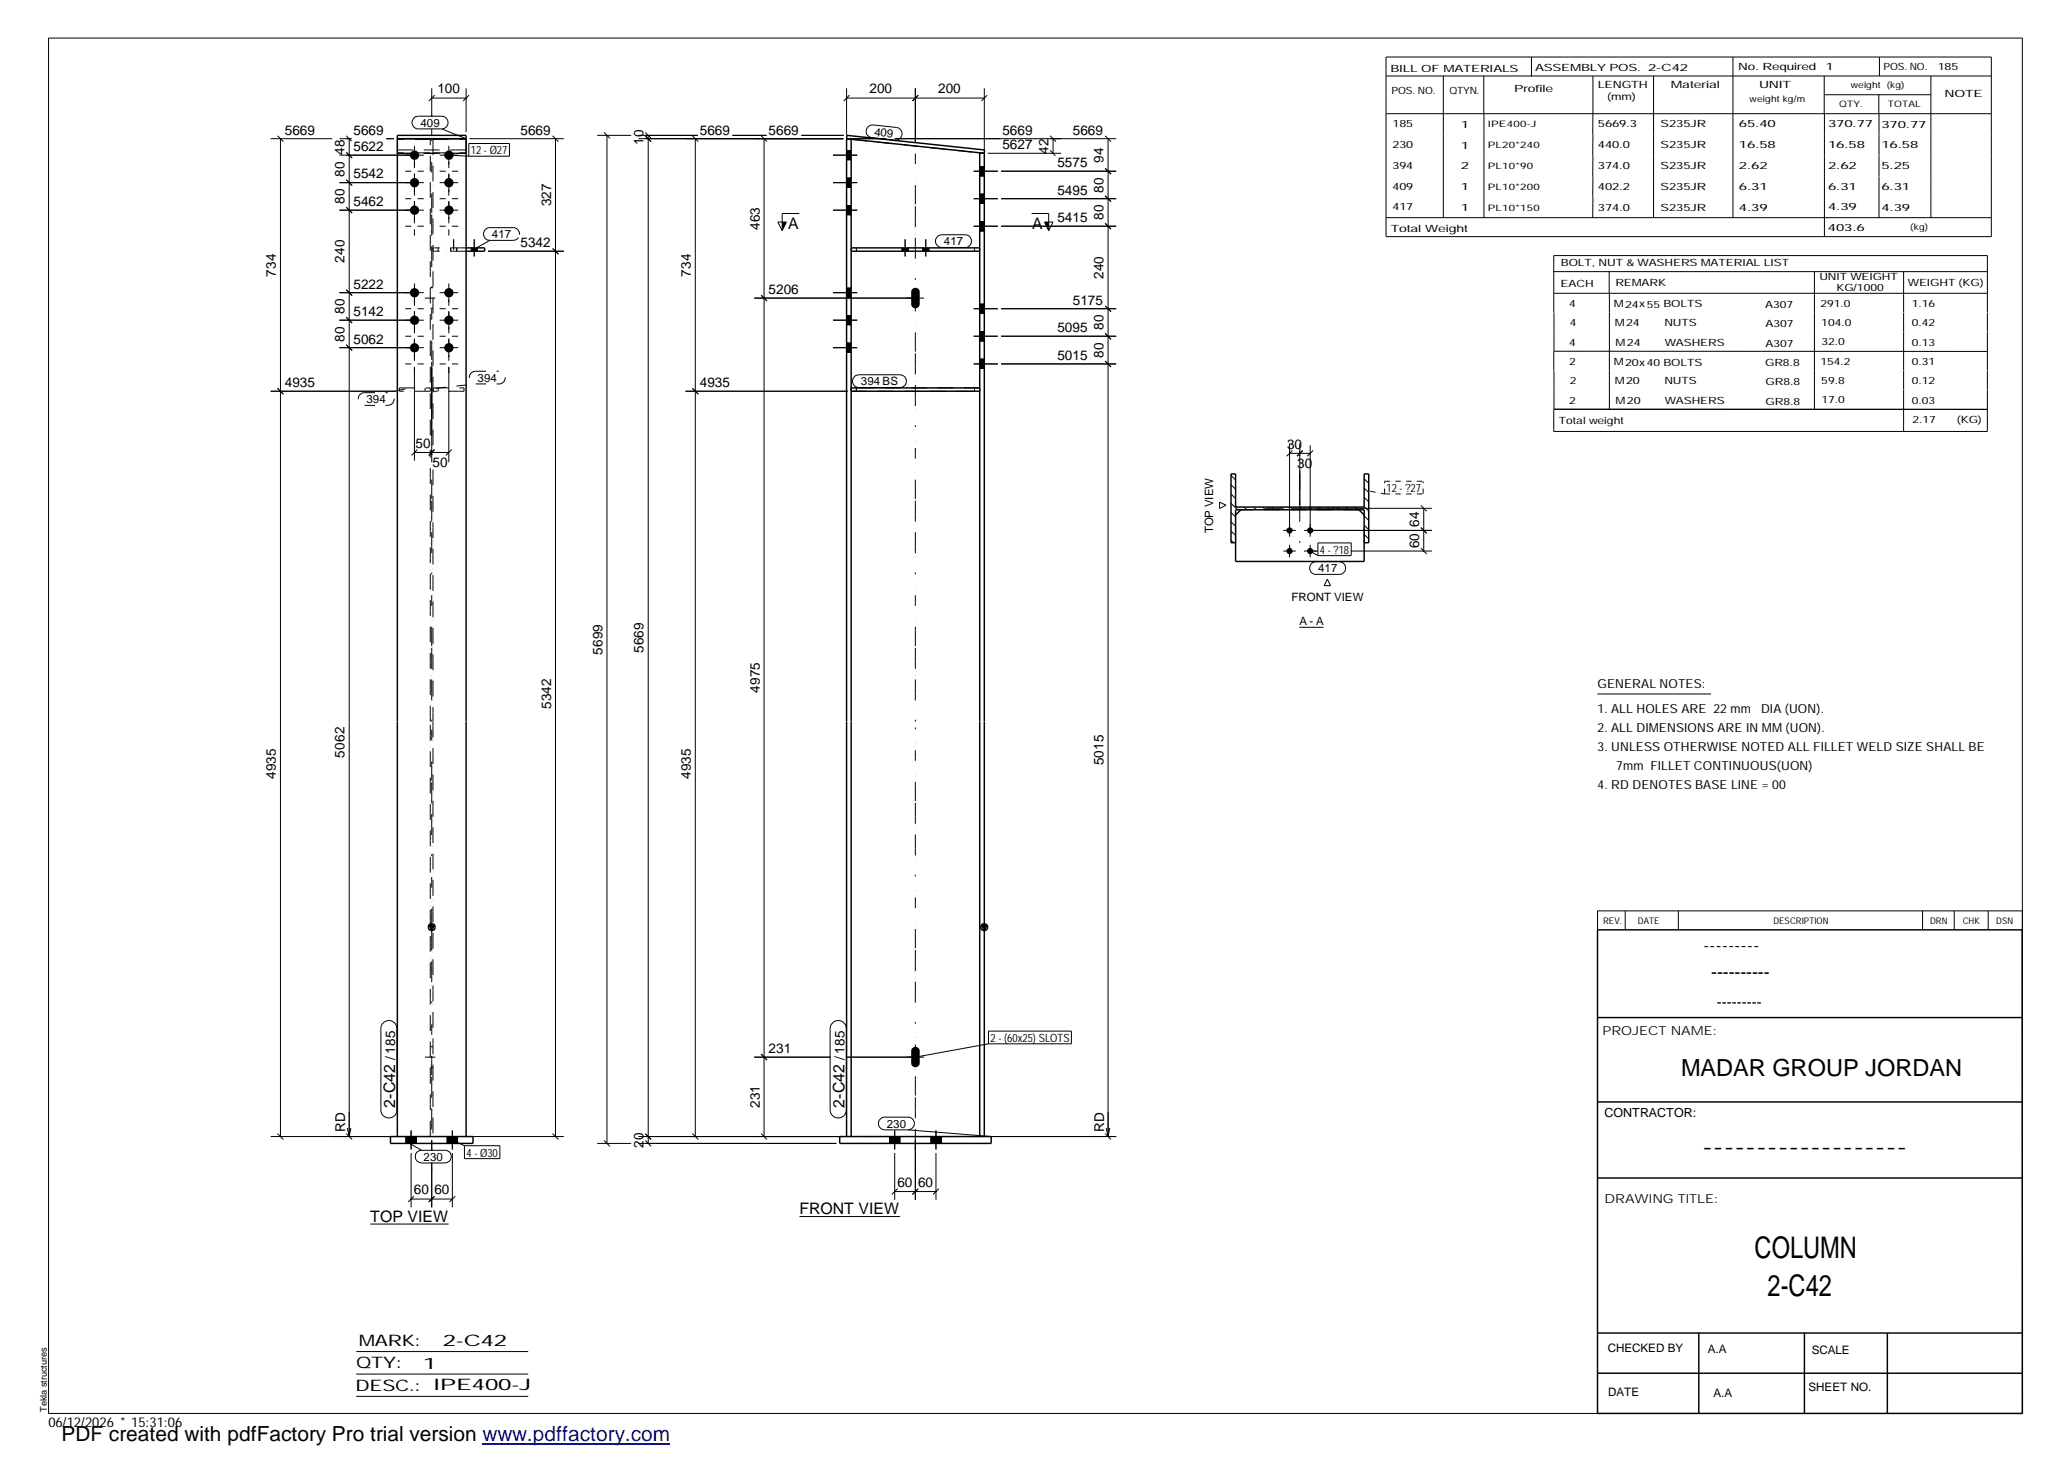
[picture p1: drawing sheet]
<svg xmlns="http://www.w3.org/2000/svg" width="420mm" height="297mm" viewBox="0 0 420 297" stroke-linecap="round" stroke-linejoin="round" font-family="sans-serif">
<g fill="none" stroke="#000" stroke-width=".2">
<path d="M9.9 7.7h401v279.5h-401zM87.7 19.9h7M87.7 17.9v5.8M88.3 19.3l-1.2 1.2M94.7 17.9v8.9M95.3 19.3l-1.2 1.2M172 19.9h28M172 17.9v9.6M172.6 19.3l-1.2 1.2M186 17.9v11.1M186.6 19.3l-1.2 1.2M200 17.9v12.6"/>
<path d="M200.6 19.3l-1.2 1.2M281.6 11.6h123v36.5h-123zM281.6 15.4h123M293.2 15.4v28.8M301.5 15.4v7.7M311.1 11.6v3.9M323.6 15.4v16.2M336 15.4v28.8M352.1 11.6v32.6M370.6 15.4v7.7M370.7 19.2h21.6M381.7 19.2v3.9"/>
<path d="M381.8 11.6v3.8M392.3 15.4v28.8M55 28.2h12.5M56.4 27.6l1.2 1.2M57 28.2v202.7M69 31.5h17.1M69 37.1h17.1M69 28.2h2.4M70.4 36.5l1.1 1.2M70.4 30.9l1.1 1.2-1.1-1.1M70.4 27.6l1 1.1M71 28.2v202.7"/>
<path d="M78.5 28.2h1.5M82.3 34.8h1.3M84.1 24l.4-.3 .5-.1h4.7a1.29 1.29 0 0 1 1.3 1.3 1.29 1.29 0 0 1-1.3 1.3h-4.7a1.31 1.31 0 0 1-1.2-.8 1.31 1.31 0 0 1 .3-1.4zM84.2 29.6v4.5M84.2 35.2v4.5M84.8 34.8h1.3M87.7 26.1v1.4M89.3 34.8h1.3M89.3 31.5h3.8M89.3 37.1h3.8M89.7 26.2l5 2M91.2 29.6v4.5"/>
<path d="M91.2 35.2v4.5M91.2 31.5l4 .2M91.8 34.8h1.3M95.2 29.2h8.3v2.5h-8.3zM95.4 28.2h19.2M112.3 27.6l1.2 1.2M112.9 28.2v202.7M121.3 27.5h6.9M122.7 26.9l1.2 1.2M123.3 27.5v204.8M129.7 27.5h12.1M129.7 28.2h41.6"/>
<path d="M131.1 27.6l1.2 1.2-1.2-1.1M131.1 26.9l1.2 1.2M131.7 27.5v204.8M140.7 27.6l1.2 1.2M141.3 28.2v202.7M148.8 27.5h6.9M154.6 27.6l1.2 1.2M155.2 28.2v202.7M162.8 27.5h8.6M169.2 31.5h5M169.2 37.1h5M172 32.5h.9"/>
<path d="M172 30.6h.9M172 38h.9M172 36.2h.9M172.7 28.2h7.3M176.4 25.7l.5-.3h.5l4.7 .5a1.3 1.3 0 0 1 1.2 1.4 1.3 1.3 0 0 1-1.5 1.2l-4.7-.5a1.29 1.29 0 0 1-1.1-1 1.29 1.29 0 0 1 .4-1.3zM181.8 28.2h45M197.8 34.8h4.9M199.1 35.8h.9M199.1 33.9h.9M199.1 39.4h.9M200.7 31.1h14.9M203.4 34.8h23.4"/>
<path d="M213.4 30.6l1 1.1M213.4 27.6l1.1 1.2M214 28.2v2.9M224.5 39.8l1.2 1.2M224.5 34.2l1.2 1.2M224.5 27.6l1.2 1.2M225.1 28.2v202.7M281.6 23.1h123M301.5 23.1v21.1M323.6 31.6v4.2M323.6 35.8v4.2M370.7 23.1v25"/>
<path d="M381.8 23.1v21.1M69 42.7h17.1M69 59.5h17.1M70.4 58.9l1.1 1.2M70.4 42.1l1.1 1.2M82.3 40.4h1.3M82.3 46h1.3M84.2 40.8v4.6M84.2 46.6v1.3M84.2 57.6v4.5M84.8 40.4h1.3M84.8 46h1.3"/>
<path d="M89.3 40.4h1.3M89.3 46h1.3M89.3 42.7h3.8M89.3 59.5h3.8M91.2 40.8v4.6M91.2 46.6v1.3M91.2 57.6v4.5M91.8 40.4h1.3M91.8 46h1.3M95.8 50.4v.6M96.4 48.6v3.5M97 50.4v.6"/>
<path d="M99.1 51h15.5M99.5 48.8l-2.9 1.7M105.3 48.2l-.3 .4-.7 .2h-4.8M105.5 47.7a1.31 1.31 0 0 0-1.2-1.4h-4.8a1.29 1.29 0 0 0-1.3 1.2 1.29 1.29 0 0 0 1.3 1.3M112.3 50.4l1.2 1.2-1.1-1M154.6 60l1.2 1.2M158 45.1h1.8l-.9 1.7zM162.4 43.4h-3.5v3.4M169.2 42.7h5M169.2 59.5h5M172 43.6h.9M172 41.8h.9"/>
<path d="M172 58.5h.9M183.3 50.4v.6M183.9 48.6v3.5M184.5 50.4v.6M186 58.8v3.5M187.5 50.4v.6M188.1 48.6v3.5M188.7 50.4v.6M190.6 47.9l.7-.2h4.8a1.29 1.29 0 0 1 1.3 1.3 1.29 1.29 0 0 1-1.3 1.3h-4.8a1.3 1.3 0 0 1-1.2-.9 1.3 1.3 0 0 1 .5-1.5zM197.8 40.4h4.9M197.8 46h4.9M199.1 41.3h.9"/>
<path d="M199.1 46.9h.9M199.1 45h.9M203.4 40.4h23.4M203.4 46h23.4M209.6 43.4h3.5v3.4M212.2 45.1h1.8l-.9 1.7zM224.5 45.4l1.2 1.2M281.6 44.2h123M315.7 59.6h88.1M315.7 55.2h88.1M323.6 40v4.2M326.9 55.1v4.5"/>
<path d="M327 59.6v23.6M368.6 55.2v28M386.8 55.2v8.2M55 79.5h25.4M56.4 78.9l1.2 1.2M69 65.1h17.1M69 70.6h17.1M70.4 70l1.1 1.2M70.4 64.5l1.1 1.1M82.3 62.7h1.3M82.3 68.3h1.3M82.3 73.9h1.3"/>
<path d="M84.2 63.2v4.5M84.2 68.8v4.5M84.2 74.5v19.1M84.8 62.7h1.3M84.8 68.3h1.3M84.8 73.9h1.3M87.7 74.6v19.3M89.3 62.7h1.3M89.3 68.3h1.3M89.3 73.9h1.3M89.3 65.1h3.8M89.3 70.6h3.8"/>
<path d="M91.2 63.2v4.5M91.2 68.8v4.5M91.2 74.5v19.4M91.8 62.7h1.3M91.8 68.3h1.3M91.8 73.9h1.3M139.3 79.5h32.9M140.7 78.9l1.2 1.2M153.2 60.6h34.5M169.2 65.1h5M169.2 70.6h5M172 60.4h.9"/>
<path d="M172 66h.9M172 64.1h.9M172 71.6h.9M172 69.7h.9M173.6 76.5l.9-.4h8.3a1.29 1.29 0 0 1 1.4 1.3 1.29 1.29 0 0 1-1.4 1.3h-8.3a1.31 1.31 0 0 1-1.2-.8 1.31 1.31 0 0 1 .3-1.4zM197.8 62.7h4.9M197.8 68.3h4.9M197.8 73.9h4.9M199.1 63.7h.9M199.1 61.8h.9M199.1 69.3h.9M199.1 67.4h.9"/>
<path d="M199.1 74.9h.9M199.1 73h.9M203.4 62.7h23.4M203.4 68.3h23.4M203.4 73.9h23.4M224.5 73.3l1.2 1.2M224.5 67.7l1.2 1.2M224.5 62.1l1.2 1.2-1.1-1M315.7 71.4v3.9M315.7 71.4h88.1M315.7 63.5v7.9M315.7 75.3v7.8"/>
<path d="M386.8 63.5v3.9M386.8 67.5v7.7M386.8 75.3v3.8M386.8 79.2v8.5M403.8 63.4v-11.5h-88.1v11.6M403.8 63.5v3.9M403.8 67.5v7.7M403.8 75.3v3.8M403.8 79.2v8.5h-88.1v-4.5h88.1M84.2 91.9h7M84.8 91.3l-1.2 1.2M88.3 91.3l-1.2 1.2"/>
<path d="M91.8 91.3l-1.2 1.2M250.1 96.6l.9 .9M250.1 98.5l.9 .9M262 90.1v18.9M262 92.1h4.2M262.6 91.5l-1.2 1.2M264.1 90.1v12.5M264.6 91.6l-1.1 1.1M264.7 91.5l-1.1 1.2M266.2 90.5v18.5M266.8 91.5l-1.2 1.2M277.2 97.3l.9 .9"/>
<path d="M277.2 99.2l.9 .9M247.8 102l1.3 .6-1.3 .7zM250.1 100.4l.9 .9M250.1 102.3l1.4 1.3M250.1 104.1l.9 .9M250.1 106l.9 .9M250.1 107.9l.9 .9M250.1 109.8l.5 .5M252.8 103l.5 .6M254.7 103l.5 .6M256.5 103l.6 .6M258.4 103l.6 .6"/>
<path d="M260.3 103l.6 .6M260.7 107.8h2.6M260.7 112h2.6M262 110.7v2.5M262.2 103l.6 .6M264.1 103l.5 .6M264.9 107.8h26M264.9 112h2.9M265.9 103l.6 .6M266.2 110.7v2.5M266.2 112l1.6 .9M266.4 114.5l1-.4h4.7a1.29 1.29 0 0 1 1.3 1.3 1.29 1.29 0 0 1-1.3 1.3h-4.7a1.31 1.31 0 0 1-1.2-.8 1.31 1.31 0 0 1 .2-1.4z"/>
<path d="M266.9 103.3h24M267.8 110.3h6.7v2.6h-6.7zM267.8 103l.6 .6M269.7 117.7l.6 1.3h-1.3zM269.7 103l.6 .6M271.6 103l.6 .6M273.5 103l.5 .6M274.4 112h16.5M275.4 103l.5 .6M277.2 101l.9 1M277.2 102.9l.9 .9M277.2 104.8l.9 .9"/>
<path d="M277.2 106.7l.9 .9M277.2 108.6l.9 .9M288.7 111.4l1.2 1.2M288.7 107.2l1.2 1.2-1.2-1.1M288.7 102.7l1.2 1.2M289.3 103.3v8.7M264 127.5h4.9M324.6 141h23M330.2 185.1v3.8M341 185.1v3.8M390.6 185.1v3.8M397 185.1v3.8"/>
<path d="M403.9 185.1v3.8M410.9 185.1h-86.3v3.8M77.6 208.1a1.65 1.65 0 0 1 1.9-.7 1.65 1.65 0 0 1 1.1 1.6v16.5a1.63 1.63 0 0 1-1.6 1.6 1.63 1.63 0 0 1-1.6-1.6v-16.9zM153.2 214.8h15.5M154.6 214.2l1.2 1.2M169.2 207.8a1.62 1.62 0 0 1 1.7-.3 1.62 1.62 0 0 1 1.1 1.5v16.5a1.65 1.65 0 0 1-1.7 1.6 1.65 1.65 0 0 1-1.6-1.6v-16.5l.1-.6zM171.9 214.8h15.8M186 213v3.5M200.8 209.5h16.9v2.6h-16.9zM200.8 212.1l-14.8 2.7M55 230.9h25M56.4 230.3l1.2 1.2"/>
<path d="M70.4 230.3l1.1 1.2M70.6 229.2l.4 1.7M71.3 229.2l-.3 1.7M82.5 230.9v1.4M82.7 232l3 1.7M83.5 229.7v3.8M83.5 234.3v11M84.6 230.9v1.4M84.8 234l.6-.3h5a1.29 1.29 0 0 1 1.3 1.3 1.29 1.29 0 0 1-1.3 1.3h-4.7a1.31 1.31 0 0 1-1.2-.8 1.31 1.31 0 0 1 .3-1.5zM87.7 231.6v2.2M87.7 236.2v9.1M90.8 230.9v1.4"/>
<path d="M91.9 229.7v3.8M91.9 234.3v11M91.9 231.6l2.5 1.2M93 230.9v1.4M94.4 232.8h7.2v2.6h-7.2zM95.4 230.9h19.2M112.3 230.3l1.2 1.2M121.3 232.3h6.9M122.7 231.7l1.2 1.2M129.7 232.3h40.2M129.7 230.9h41.6M131.1 231.7l1.2 1.2"/>
<path d="M131.1 230.3l1.2 1.2-1.2-1.1M140.7 230.3l1.2 1.2M154.6 230.3l1.2 1.2M178.7 227.5l.8-.5h5a1.29 1.29 0 0 1 1.3 1.3 1.29 1.29 0 0 1-1.3 1.3h-4.8a1.31 1.31 0 0 1-1-2.1zM180.8 230.9v1.4M181.8 229.7v3.8M181.8 234.3v9.5M182.8 230.9v1.4M184.5 229.6l16.9 1.3M186 231.6v12.2M189.1 230.9v1.4M190.2 229.7v3.8"/>
<path d="M190.2 234.3v9.5M191.2 230.9v1.4M200.7 230.9h26.1M224.5 230.3l1.2 1.2M224.7 229.2l.4 1.7M225.5 229.2l-.4 1.7M75.2 248.7h15.9M83.5 243.6h8.4M84.1 243l-1.2 1.2M88.3 243l-1.2 1.2M92.5 243l-1.2 1.2M162.4 247.2h20.5"/>
<path d="M181.8 242.1h8.4M182.4 241.5l-1.2 1.2M186.6 241.5l-1.2 1.2 1.1-1.1M190.8 241.5l-1.2 1.2M72.4 274.6h34.9M72.4 279.2h34.9M72.4 283.7h34.9"/>
</g>
<g fill="#000">
<path d="M158.9 45.1h.9l-.9 1.7zM212.2 45.1h.9v1.7zM87.2 188h1.1l-.6 1zM199.4 188h1.1l-.5 1z"/>
<path d="M172 30.6h.9v1.9h-.9z" fill-rule="evenodd"/>
<path d="M172 30.6h.9v1.9h-.9z" fill-rule="evenodd"/>
<path d="M172 36.2h.9v1.8h-.9z" fill-rule="evenodd"/>
<path d="M172 36.2h.9v1.8h-.9z" fill-rule="evenodd"/>
<path d="M199.1 33.9h.9v1.9h-.9z" fill-rule="evenodd"/>
<path d="M199.1 33.9h.9v1.9h-.9z" fill-rule="evenodd"/>
<path d="M95.8 50.4h1.2v.6h-1.2z" fill-rule="evenodd"/>
<path d="M95.8 50.4h1.2v.6h-1.2z" fill-rule="evenodd"/>
<path d="M172 41.8h.9v1.8h-.9z" fill-rule="evenodd"/>
<path d="M172 41.8h.9v1.8h-.9z" fill-rule="evenodd"/>
<path d="M183.3 50.4h1.2v.6h-1.2z" fill-rule="evenodd"/>
<path d="M183.3 50.4h1.2v.6h-1.2z" fill-rule="evenodd"/>
<path d="M187.5 50.4h1.2v.6h-1.2z" fill-rule="evenodd"/>
<path d="M187.5 50.4h1.2v.6h-1.2z" fill-rule="evenodd"/>
<path d="M199.1 39.4h.9v1.9h-.9z" fill-rule="evenodd"/>
<path d="M199.1 39.4h.9v1.9h-.9z" fill-rule="evenodd"/>
<path d="M199.1 45h.9v1.9h-.9z" fill-rule="evenodd"/>
<path d="M199.1 45h.9v1.9h-.9z" fill-rule="evenodd"/>
<path d="M172 58.5h.9v1.9h-.9z" fill-rule="evenodd"/>
<path d="M172 58.5h.9v1.9h-.9z" fill-rule="evenodd"/>
<path d="M172 64.1h.9v1.9h-.9z" fill-rule="evenodd"/>
<path d="M172 64.1h.9v1.9h-.9z" fill-rule="evenodd"/>
<path d="M172 69.7h.9v1.9h-.9z" fill-rule="evenodd"/>
<path d="M172 69.7h.9v1.9h-.9z" fill-rule="evenodd"/>
<path d="M185.4 58.7a.88 .88 0 0 1 .9-.2 .88 .88 0 0 1 .6 .8v2.5a.87 .87 0 0 1-.9 .8 .87 .87 0 0 1-.9-.8v-2.5z" fill-rule="evenodd"/>
<path d="M199.1 61.8h.9v1.9h-.9z" fill-rule="evenodd"/>
<path d="M199.1 61.8h.9v1.9h-.9z" fill-rule="evenodd"/>
<path d="M199.1 67.4h.9v1.9h-.9z" fill-rule="evenodd"/>
<path d="M199.1 67.4h.9v1.9h-.9z" fill-rule="evenodd"/>
<path d="M199.1 73h.9v1.9h-.9z" fill-rule="evenodd"/>
<path d="M199.1 73h.9v1.9h-.9z" fill-rule="evenodd"/>
<path d="M185.4 212.9a.88 .88 0 0 1 .9-.1 .88 .88 0 0 1 .6 .8v2.4a.87 .87 0 0 1-.9 .9 .87 .87 0 0 1-.9-.9v-2.4z" fill-rule="evenodd"/>
<path d="M82.5 230.9h2.1v1.4h-2.1z" fill-rule="evenodd"/>
<path d="M82.5 230.9h2.1v1.4h-2.1z" fill-rule="evenodd"/>
<path d="M90.8 230.9h2.2v1.4h-2.2z" fill-rule="evenodd"/>
<path d="M90.8 230.9h2.2v1.4h-2.2z" fill-rule="evenodd"/>
<path d="M180.8 230.9h2v1.4h-2z" fill-rule="evenodd"/>
<path d="M180.8 230.9h2v1.4h-2z" fill-rule="evenodd"/>
<path d="M189.1 230.9h2.1v1.4h-2.1z" fill-rule="evenodd"/>
<path d="M189.1 230.9h2.1v1.4h-2.1z" fill-rule="evenodd"/>
<circle cx="84.2" cy="37.1" r=".94"/>
<circle cx="84.2" cy="31.5" r=".94"/>
<circle cx="91.2" cy="37.1" r=".94"/>
<circle cx="91.2" cy="31.5" r=".94"/>
<circle cx="84.2" cy="59.5" r=".94"/>
<circle cx="84.2" cy="42.7" r=".94"/>
<circle cx="91.2" cy="59.5" r=".94"/>
<circle cx="91.2" cy="42.7" r=".94"/>
<circle cx="84.2" cy="70.7" r=".94"/>
<circle cx="84.2" cy="65.1" r=".94"/>
<circle cx="91.2" cy="70.7" r=".94"/>
<circle cx="91.2" cy="65.1" r=".94"/>
<circle cx="262" cy="107.8" r=".63"/>
<circle cx="262" cy="112" r=".63"/>
<circle cx="266.2" cy="107.8" r=".64"/>
<circle cx="266.2" cy="112" r=".64"/>
</g>
<g fill="none" stroke="#000" stroke-width=".3">
<path d="M80.7 28.2h14M172 28.2l.9 .1v202.6M172 28.2v202.7M172 28.2l.1-.7 27.9 3v.6M172 28.2l28 2.9M200 31.1v199.8M200 31.1h-.9v199.8M94.7 50.4h3.8v.6h-3.8M172.9 50.4h26.2M172.9 51h26.2M172.9 78.8h26.2M172.9 79.5h26.2"/>
<path d="M251 110.3h-.9v-14h.9v6.7h26.2v-6.7h.9v14h-.9M251 103.6h26.2v10.5h-26.2zM252.1 103.6l-1.1 1M276.1 103.6l1.1 1M87.2 188h1.1l-.6 1zM199.4 188h1.1l-.5 1zM324.6 188.9h86.2l.1 98.3h-86.3zM324.6 206.7h86.3M79.3 230.9h16.8v1.4h-16.8zM80.7 230.9v-203.4h14v203.4M170.6 230.9h30.8v1.4h-30.8zM324.6 239.3h86.3"/>
<path d="M324.6 223.9h86.3M324.6 270.8h86.3M324.6 279h86.3M345.1 270.8v16.4M366.6 270.8v16.4M383.5 270.8v16.4"/>
<circle cx="87.7" cy="188.3" r=".71"/>
<circle cx="200" cy="188.4" r=".7"/>
</g>
<g fill="none" stroke="#000" stroke-width=".2" stroke-dasharray="1.1 0 2.1 .7 0 1.4" stroke-linecap="butt">
<path d="M80.7 31.1h14M80.7 28.2v2.9M80.7 30.5h14M87.4 28.3h-6.7M87.4 31.1h-6.7M88 28.3v64.1M88 31.1h6.7M88 28.3h6.7M94.7 28.2v2.9M172.9 28.3l26.2 2.8M88 50.4v.6M89 50.4v.6"/>
<path d="M94.7 50.4h-6.7M94.7 51h-6.7M172.9 50.4v.6M174 51v-.6M198 51v-.6M199.1 50.4v.6M81.2 79.5v-.7M81.2 78.8h6.2M86.4 78.8v.7M87.4 79.5h-6.2M87.4 78.8v.7M88 78.8h6.3"/>
<path d="M88 79.5v-.7M89 78.8v.7M94.3 78.8v.7M94.3 79.5h-6.3M172.9 79.5h26.2M172.9 79.5v-.7M174 79.5v-.7M198 79.5v-.7M199.1 79.5v-.7M199.1 78.8h-26.2M199.1 78.8v.7M87.4 88.5v-60.2"/>
<path d="M88 95.4v51.2M251 110.3v-5.7M276.1 103.6h-24M277.2 110.3v-5.7M87.4 146.6v-55.2M88 146.6v84.3M80.7 230.9h14M87.4 230.9v-84.3M200 230.9h-28"/>
</g>
<path d="M87.7 23.7v-1M87.7 92.4v-1M87.7 88.5v-62.4M264.1 110.3v-14M271.1 103.3h-14M87.7 146.6v-51.2M186 146.6v-123.9M87.7 237.9v-1.7M87.7 233.8v-87.2M186 237.9v-91.3" fill="none" stroke="#000" stroke-width=".2" stroke-dasharray=".4 3.2 0 .7 1.4 0 2.8 .7 0 1.4 1.4 0 2.8" stroke-linecap="butt"/>
<g fill="none" stroke="#000" stroke-width=".2" stroke-dasharray="2.1 2.1" stroke-linecap="butt">
<path d="M87.4 58.4h.6M91.6 50.4v.6M92.2 48.6v3.5M92.8 50.4v.6M74.1 79.8h4.7M74.1 79.8a1.29 1.29 0 0 0-1.3 1.3 1.29 1.29 0 0 0 1.3 1.3M82.4 79l-3.6 .8M86.3 60.6h2.8M87.4 62.6h.6M88.5 78.9l8.1-.9M96.6 78h4.7M96.6 75.4h4.7"/>
<path d="M96.6 75.4a1.29 1.29 0 0 0-1.3 1.3 1.29 1.29 0 0 0 1.3 1.3M101.3 78a1.29 1.29 0 0 0 1.4-1.3 1.29 1.29 0 0 0-1.4-1.3M74.1 82.4h4.7M78.8 82.4a1.29 1.29 0 0 0 1.3-1.3 1.29 1.29 0 0 0-1.3-1.3M86.3 214.8h2.8M87.4 212.7h.6M87.4 216.9h.6"/>
</g>
<path d="M278.4 99.8l2.9 .6M281.3 97.8h7.8M281.3 100.4h7.8M281.3 100.4v-2.6M289.1 100.4v-2.6" fill="none" stroke="#000" stroke-width=".2" stroke-dasharray=".4 0 .7 .4 0 .7" stroke-linecap="butt"/>
<path d="M98 293.3h38.2" fill="none" stroke="#00f" stroke-width=".3"/>
<g font-size="6.1">
<text x="356.5" y="255.5">COLUMN</text>
<text x="359.1" y="263.3">2-C42</text>
</g>
<text font-size="4.8" x="341.5" y="218.6">MADAR GROUP JORDAN</text>
<text font-size="4.2" x="12.5" y="292.7">PDF created with pdfFactory Pro trial version www.pdffactory.com</text>
<g font-size="3.6">
<text x="346.1" y="193.2">---------</text>
<text x="347.7" y="198.6">----------</text>
<text x="345.8" y="234.2">-------------------</text>
</g>
<g font-size="3.2">
<text x="160.1" y="46.5">A</text>
<text x="209.7" y="46.5">A</text>
<text x="80.3" y="225.1" transform="rotate(-90 80.3 225.1)">2-C42</text>
<text x="171.6" y="225.1" transform="rotate(-90 171.6 225.1)">2-C42</text>
<text x="75.2" y="248.2">TOP VIEW</text>
<text x="162.4" y="246.6">FRONT VIEW</text>
<text x="72.9" y="273.5">MARK:</text>
<text x="90" y="273.5">2-C42</text>
<text x="72.4" y="278">QTY:</text>
<text x="86" y="278.1">1</text>
<text x="72.2" y="282.6">DESC.:</text>
<text x="88.1" y="282.4">IPE400-J</text>
</g>
<text font-size="3" x="348.8" y="204.5">---------</text>
<g font-size="2.8">
<text x="88.9" y="19">100</text>
<text x="176.7" y="19">200</text>
<text x="190.6" y="19">200</text>
<text x="57.9" y="27.4">5669</text>
<text x="71.8" y="27.4">5669</text>
<text x="105.7" y="27.4">5669</text>
<text x="130.8" y="29.4" transform="rotate(-90 130.8 29.4)">10</text>
<text x="142.2" y="27.4">5669</text>
<text x="156.2" y="27.4">5669</text>
<text x="203.7" y="27.4">5669</text>
<text x="218" y="27.4">5669</text>
<text x="70" y="35.9" transform="rotate(-90 70 35.9)">80</text>
<text x="70" y="31.4" transform="rotate(-90 70 31.4)">48</text>
<text x="71.8" y="30.7">5622</text>
<text x="203.7" y="30.3">5627</text>
<text x="213" y="31.2" transform="rotate(-90 213 31.2)">42</text>
<text x="214.8" y="34">5575</text>
<text x="224.2" y="33" transform="rotate(-90 224.2 33)">94</text>
<text x="70" y="41.5" transform="rotate(-90 70 41.5)">80</text>
<text x="71.8" y="41.9">5462</text>
<text x="71.8" y="36.3">5542</text>
<text x="112" y="41.9" transform="rotate(-90 112 41.9)">327</text>
<text x="214.8" y="39.6">5495</text>
<text x="224.2" y="39.1" transform="rotate(-90 224.2 39.1)">80</text>
<text x="154.3" y="46.7" transform="rotate(-90 154.3 46.7)">463</text>
<text x="214.8" y="45.2">5415</text>
<text x="224.2" y="44.7" transform="rotate(-90 224.2 44.7)">80</text>
<text x="70" y="53.4" transform="rotate(-90 70 53.4)">240</text>
<text x="105.7" y="50.2">5342</text>
<text x="56" y="56.2" transform="rotate(-90 56 56.2)">734</text>
<text x="71.8" y="58.6">5222</text>
<text x="140.4" y="56.2" transform="rotate(-90 140.4 56.2)">734</text>
<text x="156.2" y="59.7">5206</text>
<text x="224.2" y="56.7" transform="rotate(-90 224.2 56.7)">240</text>
<text x="70" y="63.8" transform="rotate(-90 70 63.8)">80</text>
<text x="71.8" y="64.2">5142</text>
<text x="218" y="61.9">5175</text>
<text x="70" y="69.4" transform="rotate(-90 70 69.4)">80</text>
<text x="71.8" y="69.8">5062</text>
<text x="214.8" y="67.5">5095</text>
<text x="224.2" y="67.1" transform="rotate(-90 224.2 67.1)">80</text>
<text x="214.8" y="73.1">5015</text>
<text x="224.2" y="72.7" transform="rotate(-90 224.2 72.7)">80</text>
<text x="57.9" y="78.7">4935</text>
<text x="142.2" y="78.7">4935</text>
<text x="84.4" y="91">50</text>
<text x="87.9" y="95">50</text>
<text x="261.5" y="91.2">30</text>
<text x="263.6" y="95.2">30</text>
<text x="288.3" y="107.1" transform="rotate(-90 288.3 107.1)">64</text>
<text x="288.3" y="111.4" transform="rotate(-90 288.3 111.4)">60</text>
<text x="122.4" y="133" transform="rotate(-90 122.4 133)">5699</text>
<text x="130.8" y="132.7" transform="rotate(-90 130.8 132.7)">5669</text>
<text x="154.3" y="140.7" transform="rotate(-90 154.3 140.7)">4975</text>
<text x="112" y="144.1" transform="rotate(-90 112 144.1)">5342</text>
<text x="70" y="153.9" transform="rotate(-90 70 153.9)">5062</text>
<text x="224.2" y="155.5" transform="rotate(-90 224.2 155.5)">5015</text>
<text x="56" y="158.3" transform="rotate(-90 56 158.3)">4935</text>
<text x="140.4" y="158.3" transform="rotate(-90 140.4 158.3)">4935</text>
<text x="80.3" y="215.5" transform="rotate(-90 80.3 215.5)">/ 185</text>
<text x="156.2" y="213.9">231</text>
<text x="171.6" y="215.5" transform="rotate(-90 171.6 215.5)">/ 185</text>
<text x="154.3" y="225.2" transform="rotate(-90 154.3 225.2)">231</text>
<text x="70.1" y="229.9" transform="rotate(-90 70.1 229.9)">RD</text>
<text x="130.8" y="233.2" transform="rotate(-90 130.8 233.2)">20</text>
<text x="224.3" y="229.9" transform="rotate(-90 224.3 229.9)">RD</text>
<text x="84.1" y="242.7">60</text>
<text x="88.3" y="242.7">60</text>
<text x="182.3" y="241.2">60</text>
<text x="186.5" y="241.2">60</text>
<text x="9.8" y="290">06/12/2026 * 15:31:06</text>
</g>
<g font-size="2.5">
<text x="324.6" y="139.9">GENERAL NOTES:</text>
<text x="324.6" y="148.7">2. ALL DIMENSIONS ARE IN MM (UON).</text>
<text x="324.6" y="144.9">1. ALL HOLES ARE 22 mm</text>
<text x="357.8" y="144.9">DIA (UON).</text>
<text x="324.6" y="152.5">3. UNLESS OTHERWISE NOTED ALL FILLET WELD SIZE SHALL BE</text>
<text x="324.6" y="160.2">4. RD DENOTES BASE LINE = 00</text>
<text x="328.4" y="156.4">7mm FILLET CONTINUOUS(UON)</text>
<text x="325.6" y="210.3">PROJECT NAME:</text>
<text x="326" y="226.9">CONTRACTOR:</text>
<text x="326" y="244.4">DRAWING TITLE:</text>
</g>
<g font-size="2.4">
<text x="326.7" y="274.7">CHECKED BY</text>
<text x="347" y="275">A.A</text>
<text x="368.1" y="275.1">SCALE</text>
<text x="326.7" y="283.6">DATE</text>
<text x="348.1" y="283.9">A.A</text>
<text x="367.5" y="282.6">SHEET NO.</text>
</g>
<g font-size="2.3">
<text x="85.4" y="25.8">409</text>
<text x="177.6" y="27.6" transform="rotate(6 177.6 27.6)">409</text>
<text x="95.7" y="31.3">12 - Ø27</text>
<text x="99.9" y="48.4">417</text>
<text x="191.8" y="49.9">417</text>
<text x="97" y="77.6">394</text>
<text x="74.5" y="81.9">394</text>
<text x="174.9" y="78.3">394 BS</text>
<text x="281.7" y="99.9">12 - ?27</text>
<text x="246.5" y="108.4" transform="rotate(-90 246.5 108.4)">TOP VIEW</text>
<text x="268.2" y="112.5">4 - ?18</text>
<text x="267.8" y="116.3">417</text>
<text x="262.4" y="122.1">FRONT VIEW</text>
<text x="264" y="126.9">A - A</text>
<text x="201.3" y="211.7">2 - (60x25) SLOTS</text>
<text x="180.2" y="229.1">230</text>
<text x="86.1" y="235.9">230</text>
<text x="94.8" y="235">4 - Ø30</text>
</g>
<g font-size="2">
<text x="282.5" y="14.6">BILL OF MATERIALS</text>
<text x="311.9" y="14.4">ASSEMBLY POS.</text>
<text x="324.6" y="17.9">LENGTH</text>
<text x="334.9" y="14.4">2-C42</text>
<text x="339.5" y="17.9">Material</text>
<text x="353.1" y="14.2">No. Required</text>
<text x="357.4" y="17.9">UNIT</text>
<text x="370.9" y="14.2">1</text>
<text x="382.7" y="14.2">POS. NO.</text>
<text x="393.7" y="14.3">185</text>
<text x="282.7" y="19.1">POS. NO.</text>
<text x="294.5" y="19">QTYN.</text>
<text x="307.6" y="18.7">Profile</text>
<text x="326.5" y="20.4">(mm)</text>
<text x="395.1" y="19.6">NOTE</text>
<text x="282.9" y="25.8">185</text>
<text x="296.8" y="26">1</text>
<text x="324.7" y="25.9">5669.3</text>
<text x="337.4" y="25.9">S235JR</text>
<text x="353.3" y="25.9">65.40</text>
<text x="371.4" y="25.9">370.77</text>
<text x="382.3" y="25.9">370.77</text>
<text x="282.9" y="30">230</text>
<text x="282.9" y="34.3">394</text>
<text x="296.8" y="30.2">1</text>
<text x="296.8" y="34.4">2</text>
<text x="324.7" y="30.1">440.0</text>
<text x="324.7" y="34.4">374.0</text>
<text x="337.4" y="30.1">S235JR</text>
<text x="337.4" y="34.3">S235JR</text>
<text x="353.3" y="30.1">16.58</text>
<text x="353.3" y="34.4">2.62</text>
<text x="371.4" y="30.1">16.58</text>
<text x="371.4" y="34.3">2.62</text>
<text x="382.3" y="30.2">16.58</text>
<text x="382.3" y="34.4">5.25</text>
<text x="282.9" y="38.5">409</text>
<text x="296.8" y="38.6">1</text>
<text x="324.7" y="38.6">402.2</text>
<text x="337.4" y="38.6">S235JR</text>
<text x="353.3" y="38.6">6.31</text>
<text x="371.4" y="38.6">6.31</text>
<text x="382.3" y="38.6">6.31</text>
<text x="282.6" y="47.1">Total Weight</text>
<text x="282.9" y="42.7">417</text>
<text x="296.8" y="42.9">1</text>
<text x="324.7" y="42.8">374.0</text>
<text x="337.4" y="42.8">S235JR</text>
<text x="353.3" y="42.8">4.39</text>
<text x="371.4" y="46.9">403.6</text>
<text x="371.4" y="42.7">4.39</text>
<text x="382.3" y="42.9">4.39</text>
<text x="317.1" y="58.2">EACH</text>
<text x="317.1" y="54.1">BOLT, NUT &amp; WASHERS MATERIAL LIST</text>
<text x="328.2" y="58.2">REMARK</text>
<text x="369.7" y="57">UNIT WEIGHT</text>
<text x="373.1" y="59.1">KG/1000</text>
<text x="387.6" y="58.1">WEIGHT (KG)</text>
<text x="318.8" y="62.3">4</text>
<text x="327.9" y="62.5">M24x55 BOLTS</text>
<text x="358.6" y="62.5">A307</text>
<text x="369.9" y="62.5">291.0</text>
<text x="388.4" y="62.3">1.16</text>
<text x="318.8" y="70.3">4</text>
<text x="318.9" y="66.2">4</text>
<text x="328.1" y="66.3">M24</text>
<text x="328.3" y="70.3">M24</text>
<text x="338.2" y="66.3">NUTS</text>
<text x="338.2" y="70.3">WASHERS</text>
<text x="358.7" y="66.5">A307</text>
<text x="358.7" y="70.4">A307</text>
<text x="370" y="66.2">104.0</text>
<text x="370.1" y="70.1">32.0</text>
<text x="388.4" y="66.3">0.42</text>
<text x="388.4" y="70.2">0.13</text>
<text x="318.8" y="74.1">2</text>
<text x="318.9" y="77.9">2</text>
<text x="327.9" y="74.2">M20x40 BOLTS</text>
<text x="358.6" y="74.3">GR8.8</text>
<text x="369.9" y="74.2">154.2</text>
<text x="388.4" y="74.2">0.31</text>
<text x="318.8" y="82">2</text>
<text x="328.1" y="78">M20</text>
<text x="328.3" y="82">M20</text>
<text x="338.2" y="78">NUTS</text>
<text x="338.2" y="82">WASHERS</text>
<text x="358.7" y="78.3">GR8.8</text>
<text x="358.7" y="82.2">GR8.8</text>
<text x="370" y="78">59.8</text>
<text x="370.1" y="81.9">17.0</text>
<text x="388.4" y="78">0.12</text>
<text x="388.4" y="82">0.03</text>
<text x="316.7" y="86.2">Total weight</text>
<text x="388.6" y="86">2.17</text>
<text x="397.6" y="86">(KG)</text>
</g>
<g font-size="1.9">
<text x="325.7" y="187.8">REV.</text>
<text x="332.8" y="187.6">DATE</text>
<text x="360.3" y="187.7">DESCRIPTION</text>
<text x="392.1" y="187.6">DRN</text>
<text x="398.8" y="187.6">CHK</text>
<text x="405.6" y="187.7">DSN</text>
<text x="9.5" y="286.8" transform="rotate(-90 9.5 286.8)">Tekla structures</text>
</g>
<g font-size="1.8">
<text x="376" y="17.9">weight (kg)</text>
<text x="355.5" y="20.7">weight kg/m</text>
<text x="373.6" y="21.7">QTY.</text>
<text x="383.5" y="21.8">TOTAL</text>
<text x="302.3" y="25.9">IPE400-J</text>
<text x="302.3" y="30.1">PL20*240</text>
<text x="302.3" y="34.3">PL10*90</text>
<text x="302.3" y="38.6">PL10*200</text>
<text x="302.3" y="42.8">PL10*150</text>
<text x="388.1" y="46.7">(kg)</text>
</g>
</svg>
